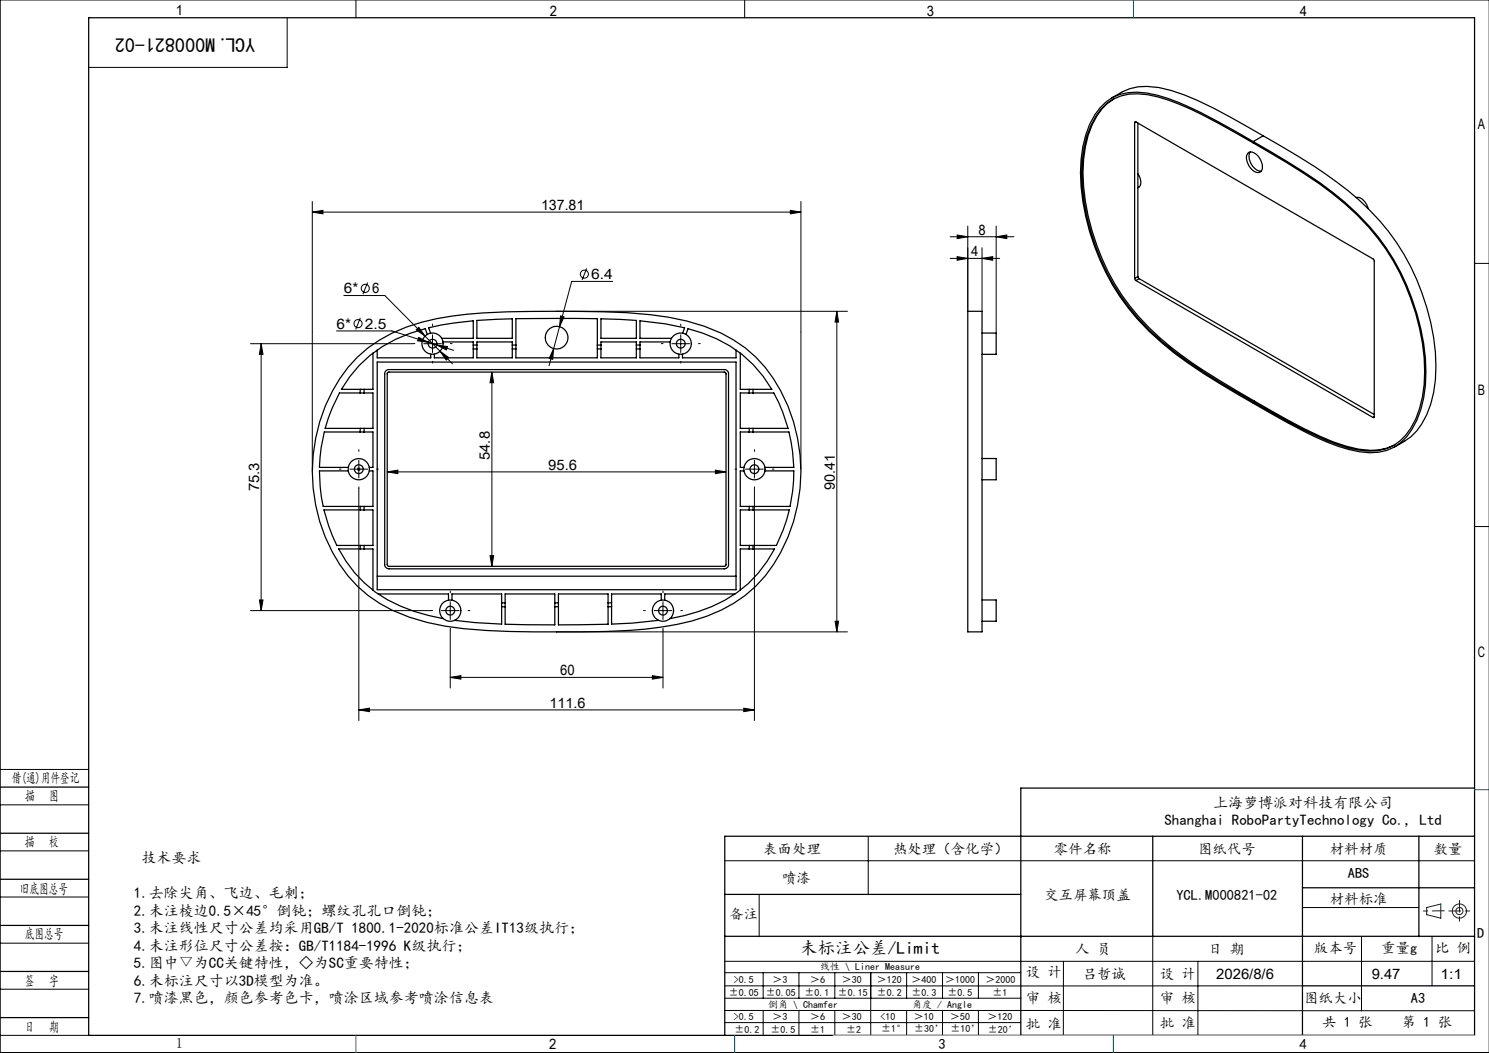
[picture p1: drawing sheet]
<svg xmlns="http://www.w3.org/2000/svg" width="420mm" height="297mm" viewBox="0 0 420 297" stroke-linecap="round" stroke-linejoin="round" font-family="sans-serif">
<g fill="none" stroke="#000" stroke-width=".28">
<path d="M100.4 0v5M210 0v5M420 0h-419.9v297h419.9M81 5v14h-56M88.1 59.8l3-.5v1zM88.1 56.8v76.1M88.1 59.8h137.8M222.9 59.3l3 .5-3 .5zM225.9 56.8v75.5M103.7 79.7l-1.3 3.3M165.5 75.7l-1.3 3.2M172.8 79.4h-11.5l-5.1 18.9"/>
<path d="M268 72.9h14M268 66.8h18M270 72.4l3 .5-3 .5zM270 66.3l3 .5-3 .5zM273 63.8v24M277 72.9l3-.5v1zM277 69.9v17.9M281 66.8l3-.5v1zM281 63.8v30.1M415.9 74.3h4.1M70.7 96.9h45.8M73.7 96.9l.5 3h-1z"/>
<path d="M73.7 96.9v75.3M94.9 93.3h15.7l12.6 4M97 83.4h11.5l11.4 11.4M101.6 89.7l-1.3 3.2M117.4 93l.7-.7 1.8 2.5zM118.1 95.2l2.7 1.4-3-.5zM119.5 96.9h5M119.9 94.8l4.2 4.3M122 94.4v5M123.2 97.3l3 .5-.3 .9zM123.2 97.3l4.8 1.5M124.1 99.1l2.5 1.8-.7 .7z"/>
<path d="M124.1 99.1l3.5 3.5M156.2 98.3l-.3 3-1-.2zM156.2 98.3l-1.3 4.8M157 87.8h82M158.1 89.1l1 .3-1.3 2.7zM189.5 96.9h5M192 94.4v5M236 87.8l.5 3h-1zM236 87.8v90.4M138.7 104.9l.5 3h-1zM138.7 104.9v54.8M98.7 132.3h5"/>
<path d="M100.9 132l.7 .7M101.2 129.8v5M101.2 137.8v65.4M101.6 132l-.7 .7M109.2 133.1l3-.5v1zM109.2 133.1h95.6M201.8 132.6l3 .5-3 .5zM210.3 132.3h5M212.8 129.8v5M212.8 137.8v65.4M138.2 156.7h1l-.5 3zM415.9 148.5h4.1"/>
<path d="M70.7 172.2h50.8M73.2 169.2h1l-.5 3zM124.5 172.2h5M127 177.7v16.4M127 169.7v5M157 178.2h82M184.5 172.2h5M187 177.7v16.4M187 169.7v5M235.5 175.2h1l-.5 3zM127 191.1l3-.5v1zM127 191.1h60"/>
<path d="M184 190.6l3 .5-3 .5zM209.8 199.7l3 .5-3 .5zM0 217h25M101.2 200.2l3-.5v1zM101.2 200.2h111.6M0 227h25M0 240h25M244.9 236v16.3M0 253h25M204.4 242.8h211.5M214.1 252.4v11.8M367.4 256h32.8"/>
<path d="M0 266h25M0 279h25M204.4 271.1h211.5M204.4 278.1h163M204.4 274.4h83.5M215.3 274.4v7.1M225.4 274.4v7.1M235.5 274.4v7.1M245.6 274.4v17.6M255.7 274.4v7.1M265.9 274.4v7.1M276 274.4v7.1"/>
<path d="M300 271.1l-.1 21M325.2 264.1v27.9M337.9 271.1v20.9M384 264.2v20.9M403.9 264.1v14M0 292h25M204.4 285l211.5 .1M204.4 288.4h83.5M204.5 281.5h83.5M215.3 285v7M225.4 285v7M235.5 285v7"/>
<path d="M255.7 285v7M265.9 285v7M276 285v7M287.9 292h128"/>
<circle cx="164.8" cy="77.3" r="1.14"/>
<circle cx="101" cy="91.3" r="1.15"/>
<circle cx="103" cy="81.3" r="1.15"/>
</g>
<g fill="none" stroke="#191924" stroke-width=".28">
<path d="M402.4 256l4-1v4l-4-1z"/>
<circle cx="411.7" cy="257" r="1"/>
<circle cx="411.7" cy="257" r="2"/>
</g>
<g fill="none" stroke="#000" stroke-width=".28" stroke-dasharray="30.5 1.3 1.3 1.3">
<path d="M117 96.9h-.5M122 91.9v-.5M127 96.9h.5M187 96.9h-.5M192 91.9v-.5M197 96.9h.5M122 101.9v.5M192 101.9v.5M96.2 132.3h-.5M101.2 127.3v-.5M101.2 137.3v.5M106.2 132.3h.5"/>
<path d="M207.8 132.3h-.5M212.8 127.3v-.5M212.8 137.3v.5M217.8 132.3h.5M122 172.2h-.5M127 167.2v-.5M127 177.2v.5M132 172.2h.5M182 172.2h-.5M187 167.2v-.5M187 177.2v.5M192 172.2h.5"/>
</g>
<g fill="none" stroke="#000" stroke-width=".35">
<path d="M25 5h390.9v287h-390.9zM310.5 30.9a13.3 13.3 0 0 1 13.2-4.2 67.9 67.9 0 0 1 20 8.1l9.8 5.5a167.2 167.2 0 0 1 25.8 17.1 63.7 63.7 0 0 1 22.5 47.4 27.8 27.8 0 0 1-5.3 18 13.1 13.1 0 0 1-13.2 4.2 52.3 52.3 0 0 1-15.2-5.6l-14.6-8.1a167.9 167.9 0 0 1-25.8-17 63.4 63.4 0 0 1-22.4-51.1 26.1 26.1 0 0 1 5.2-14.3zM311.9 28.8a13.7 13.7 0 0 1 11.6-2.6 65.9 65.9 0 0 1 20.2 8.2l9.8 5.5a164.8 164.8 0 0 1 25.9 17.2 64.4 64.4 0 0 1 22.8 47.9 28 28 0 0 1-5.4 18.2 13.3 13.3 0 0 1-13.4 4.2 65.9 65.9 0 0 1-20.1-8.1l-9.8-5.6a162.6 162.6 0 0 1-25.9-17.1 64.7 64.7 0 0 1-22.8-47.9 28.3 28.3 0 0 1 5.4-18.2zM313.5 27.7a16.2 16.2 0 0 1 13.4-3 65.6 65.6 0 0 1 20.1 8.3l9.3 5.3M314.2 27.9a14.9 14.9 0 0 0-6.2 7.3 38.5 38.5 0 0 0-1.9 21.5 64.2 64.2 0 0 0 27 43.3 187.8 187.8 0 0 0 20.7 13.1M320 34.6v43.9M320.4 34.4l67.1 38.8 .1 44.3M320.4 34.4h-.3l-.1 .2M320.4 34.4l-.4 .2M321 34.7v43.3M356.3 38.3a152.8 152.8 0 0 1 27 18.1 64.5 64.5 0 0 1 21.7 46.9 28 28 0 0 1-5.4 18.3l-1.7 1.6-4.5 2.8M356.3 38.3l-2.8 1.6"/>
<path d="M321 49a2.85 2.85 0 0 1 .2 3.8l-.2 .1M352 43.2a1.91 1.91 0 0 1 2.8 .7 3.6 3.6 0 0 1 .8 4.6 2.98 2.98 0 0 1-3.6-2.4 2.81 2.81 0 0 1 0-2.9zM352.6 42.9a4.1 4.1 0 0 0 3.1 5.4M382.6 55.7a3.1 3.1 0 0 1 3.2 2.6l.1 .5M320 78.5l.4 .6M320.4 79.1l66.9 38.7M321 78l.3 .6M321 78l-1 .5M321.3 78.6l-.9 .5M321.3 78.6l66.3 38.3M106.4 98.7v2.2h15.1v-1M120.5 94.3l-.6-1.6a36.4 36.4 0 0 0-23.6 17.1h8.9v-10.2"/>
<path d="M121.5 94l-.6-1.5 7-1.4 5.6-.6v4.9h-8.9M125 96.4h8.5v4.5h-11v-1M133.5 97.3h1M133.5 98.4h1M134.5 90.4l10-.5v5.5h-10zM134.5 96.4h10v4.5h-10zM144.5 97.3h1M144.5 98.4h1M145.5 89.9h23v11h-23zM168.5 97.3h1M168.5 98.4h1M169.5 89.9l10 .5v5h-10z"/>
<path d="M169.5 96.4h10v4.5h-10zM179.5 97.3h1M179.5 98.4h1M189.1 96.4h-8.6v4.5h11v-1M192.5 94l.6-1.5-5.5-1.2-7.1-.8v4.9h8.9M193.5 94.3l.6-1.6a36.4 36.4 0 0 1 23.6 17.1h-8.9v-10.2M207.6 98.7v2.2h-15.1v-1M273 87.8v90.4h4v-90.4M273 87.8h4M277 93.9h4v6h-4M95.7 110.8h9.5v10h-13.5l2-5.7zM100.8 100.7a43.2 43.2 0 0 1 22.4-10.8 133.3 133.3 0 0 1 26.9-2.1h6.9a219.9 219.9 0 0 1 31.5 1.7 49.3 49.3 0 0 1 21.7 8.6 42.2 42.2 0 0 1 14.8 25.5 47 47 0 0 1-11.8 41.7 42.8 42.8 0 0 1-22.3 10.8 128.4 128.4 0 0 1-27 2.1h-6.9a212 212 0 0 1-31.5-1.6 49.3 49.3 0 0 1-21.7-8.6 42.2 42.2 0 0 1-14.8-25.6 47 47 0 0 1 11.8-41.7z"/>
<path d="M101.6 109.8v1M102.7 109.8v1M106.4 102.1h101.2v64.2h-101.2zM108.7 104.8l.8-.6h94.8a1.2 1.2 0 0 1 1.2 1.2v53.8a1.2 1.2 0 0 1-1.2 1.2h-94.6a1.2 1.2 0 0 1-1.2-1.2v-54zM109.4 105h95.2l.2 .3-.1 54.2-.3 .2h-95l-.2-.4v-54zM208.8 110.8h9.5l2.5 5.5 1.5 4.5h-13.5zM211.3 109.8v1M212.4 109.8v1M353.8 113.1a182.9 182.9 0 0 0 22.3 11.5 27.1 27.1 0 0 0 12.9 2.3l2.2-.5 2-.8M353.8 113.1l-.3 .2M387.6 117.5v.3h-.3M387.6 117.5l-.3 .3"/>
<path d="M98.2 131.8h-8.1l.5-5.6 .9-4.4h13.7v10h-1M98.2 132.8h-8.1l.2 4.5 .9 5.5h14v-10h-1M101.6 120.8v1M102.7 120.8v1M209.8 132.8h-1v10h14l.8-4.3 .3-5.7h-8.1M209.8 131.8h-1v-10h13.7l1.1 5.6 .3 4.4h-8.1M211.3 120.8v1M212.4 120.8v1M277 129.3h4v6h-4M91.4 143.8h13.8v10h-10.2l-2.3-5.5zM101.6 142.8v1M101.6 153.8v1"/>
<path d="M102.7 142.8v1M102.7 153.8v1M208.8 143.8h13.8l-1.7 5.7-1.9 4.3h-10.2zM211.3 142.8v1M211.3 153.8v1M212.4 142.8v1M212.4 153.8v1M105.2 166.5v-11.7h-9.7a35.2 35.2 0 0 0 21.4 17.7l8.1 2M106.4 162.5h101.2M106.7 167.5h19.8v1.8M127.5 169.3v-1.8h14v8.5l-7.5-.4-5.8-.6M141.5 171.1h1"/>
<path d="M141.5 170h1M142.5 167.5h14v8.7l-14-.1zM156.5 171.1h1M156.5 170h1M157.5 167.5h14v8.6l-14 .1zM171.5 171.1h1M171.5 170h1M186.5 169.3v-1.8h-14v8.5l5.9-.2 7.4-.8M207.3 167.5h-19.8v1.8M208.8 166.5v-11.7h9.7a34.8 34.8 0 0 1-21.5 17.7l-4 1.1-4 .9M277 169.2h4v6h-4M0 222h25"/>
<path d="M0 235h25M325.2 235.9v28.2M367.4 235.9v56.1M400.2 235.9v28.3M415.9 235.9h-211.5v56.1M415.9 222.3h-128v69.7M0 248h25M204.4 252.3h83.5M367.4 250.4h48.5M0 261h25M0 274h25M204.4 264.1h211.5"/>
<path d="M367.4 278.1h48.5M0 287h25"/>
<circle cx="122" cy="96.9" r="2.99"/>
<circle cx="122" cy="96.9" r="1.25"/>
<circle cx="157" cy="95.2" r="3.2"/>
<circle cx="192" cy="96.9" r="1.25"/>
<circle cx="192" cy="96.9" r="3"/>
<circle cx="101.2" cy="132.3" r="1.25"/>
<circle cx="101.2" cy="132.3" r="3"/>
<circle cx="212.8" cy="132.3" r="3"/>
<circle cx="212.8" cy="132.3" r="1.25"/>
<circle cx="127" cy="172.2" r="3"/>
<circle cx="127" cy="172.2" r="1.25"/>
<circle cx="187" cy="172.2" r="1.24"/>
<circle cx="187" cy="172.2" r="3"/>
</g>
<path d="M407.4 256.9l-5.9 .1M408.7 256.9h6M411.7 253.9v6" fill="none" stroke="#191924" stroke-width=".28" stroke-dasharray="6.3 1.3 1.3 1.3" stroke-dashoffset="3"/>
<path d="M235 292h180.9" fill="none" stroke="#c0c0c0" stroke-width=".28"/>
<path d="M319.7 0v5M415.9 222.7h4.1M100.4 292v5M207.2 292v5M314 292v5" fill="none" stroke="#00f" stroke-width=".28"/>
<path d="M406.4 255h.1" fill="none" stroke="#0ff" stroke-width=".28"/>
<g fill="#000">
<path d="M88.1 59.8l3-.5v1zM222.9 59.3l3 .5-3 .5z"/>
<path d="M236 87.8l.5 3h-1zM235.5 175.2h1l-.5 3z"/>
<path d="M138.7 104.9l.5 3h-1zM138.2 156.7h1l-.5 3zM73.7 96.9l.5 3h-1zM73.2 169.2h1l-.5 3z"/>
<path d="M109.2 133.1l3-.5v1zM201.8 132.6l3 .5-3 .5zM156.2 98.3l-1.3 2.8 1 .2zM158.1 89.1l-.3 3 1.3-2.7zM124.1 99.1l1.8 2.5 .7-.7zM117.4 93l2.5 1.8-1.8-2.5zM123.2 97.3l2.7 1.4 .3-.9zM118.1 95.2l-.3 .9 3 .5zM101.2 200.2l3-.5v1zM209.8 199.7l3 .5-3 .5zM270 66.3l3 .5-3 .5zM281 66.8l3-.5v1z"/>
<path d="M184 190.6l3 .5-3 .5zM127 191.1l3-.5v1zM277 72.9l3-.5v1zM270 72.4l3 .5-3 .5z"/>
</g>
<text font-size="5.6" x="71.9" y="10.6" transform="rotate(-180 71.9 10.6)">YCL.M000821-02</text>
<text font-size="4.9" x="225.7" y="269">未标注公差/Limit</text>
<g font-size="4.2">
<text x="342.2" y="227.9">上海萝博派对科技有限公司</text>
<text x="328.5" y="232.8">Shanghai RoboPartyTechnology Co., Ltd</text>
<text x="39.9" y="243.5">技术要求</text>
<text x="37.8" y="253.4">1.去除尖角、飞边、毛刺；</text>
<text x="37.8" y="258.3">2.未注棱边0.5×45°倒钝；螺纹孔孔口倒钝；</text>
<text x="37.8" y="263.2">3.未注线性尺寸公差均采用GB/T 1800.1-2020标准公差IT13级执行；</text>
<text x="37.8" y="268.2">4.未注形位尺寸公差按：GB/T1184-1996 K级执行；</text>
<text x="37.8" y="273.1">5.图中▽为CC关键特性，◇为SC重要特性；</text>
<text x="37.8" y="278">6.未标注尺寸以3D模型为准。</text>
<text x="37.8" y="282.9">7.喷漆黑色，颜色参考色卡，喷涂区域参考喷涂信息表</text>
</g>
<g font-size="4.1">
<text x="49.6" y="4.3">1</text>
<text x="155.1" y="4.6">2</text>
<text x="261.4" y="4.6">3</text>
<text x="366.6" y="4.6">4</text>
<text x="416.9" y="36.3">A</text>
<text x="152.6" y="59.2">137.81</text>
<text x="276" y="66.2">8</text>
<text x="274" y="72.3">4</text>
<text x="97" y="82.8">6*</text>
<text x="104.9" y="82.8">6</text>
<text x="166.7" y="78.8">6.4</text>
<text x="94.9" y="92.7">6*</text>
<text x="102.9" y="92.7">2.5</text>
<text x="416.9" y="111.3">B</text>
<text x="138.2" y="129.8" transform="rotate(-90 138.2 129.8)">54.8</text>
<text x="154.7" y="132.5">95.6</text>
<text x="73.1" y="138.6" transform="rotate(-90 73.1 138.6)">75.3</text>
<text x="235.5" y="138.2" transform="rotate(-90 235.5 138.2)">90.41</text>
<text x="416.9" y="185.3">C</text>
<text x="158" y="190.5">60</text>
<text x="155" y="199.6">111.6</text>
<text x="3.3" y="220.9">借(通)用件登记</text>
<text x="7.1" y="226">描</text>
<text x="13.9" y="226">图</text>
<text x="7" y="238.9">描</text>
<text x="13.8" y="238.9">校</text>
<text x="215.3" y="240.8">表面处理</text>
<text x="251.9" y="240.8">热处理（含化学）</text>
<text x="297.3" y="240.8">零件名称</text>
<text x="337.9" y="240.8">图纸代号</text>
<text x="375.1" y="240.8">材料材质</text>
<text x="404.4" y="240.8">数量</text>
<text x="220.6" y="249">喷漆</text>
<text x="380.2" y="247.7">ABS</text>
<text x="5.6" y="252">旧底图总号</text>
<text x="294.5" y="253.7">交互屏幕顶盖</text>
<text x="331.8" y="253.7">YCL.M000821-02</text>
<text x="375.1" y="254.9">材料标准</text>
<text x="205.7" y="259.3">备注</text>
<text x="7" y="265">底图总号</text>
<text x="303.3" y="269">人 员</text>
<text x="340.8" y="269">日 期</text>
<text x="370.6" y="268.7">版本号</text>
<text x="389.6" y="268.7">重量g</text>
<text x="404.8" y="268.7">比 例</text>
<text x="416.7" y="264.6">D</text>
<text x="289.3" y="275.5">设 计</text>
<text x="7" y="278">签</text>
<text x="13.8" y="278">字</text>
<text x="305.4" y="276">吕哲诚</text>
<text x="327.2" y="276">设 计</text>
<text x="343.1" y="276">2026/8/6</text>
<text x="386.9" y="276">9.47</text>
<text x="406.3" y="276">1:1</text>
<text x="289.3" y="283">审 核</text>
<text x="327.2" y="282.9">审 核</text>
<text x="367.8" y="282.9">图纸大小</text>
<text x="397.9" y="283">A3</text>
<text x="7" y="291">日</text>
<text x="13.8" y="291">期</text>
<text x="289.3" y="290.1">批 准</text>
<text x="327.2" y="290">批 准</text>
<text x="373" y="289.8">共 1 张</text>
<text x="395.4" y="289.8">第 1 张</text>
<text x="49.6" y="295.6">1</text>
<text x="154.9" y="296">2</text>
<text x="264.7" y="296">3</text>
<text x="366.6" y="296">4</text>
</g>
<g font-size="2.8">
<text x="231.3" y="273.6">线性 \ Liner Measure</text>
<text x="205.6" y="280.8">±0.05</text>
<text x="207" y="277.2">&gt;0.5</text>
<text x="216" y="280.8">±0.05</text>
<text x="217.9" y="277.2">＞3</text>
<text x="227" y="280.8">±0.1</text>
<text x="228.5" y="277.2">＞6</text>
<text x="236.3" y="280.8">±0.15</text>
<text x="237.5" y="277.2">＞30</text>
<text x="247.4" y="277.2">＞120</text>
<text x="247.4" y="280.8">±0.2</text>
<text x="257.1" y="277.2">＞400</text>
<text x="257.1" y="280.8">±0.3</text>
<text x="266.6" y="277.2">＞1000</text>
<text x="267.3" y="280.8">±0.5</text>
<text x="278" y="277.2">＞2000</text>
<text x="279.9" y="280.8">±1</text>
<text x="207" y="287.8">&gt;0.5</text>
<text x="216.6" y="284.3">倒角 \ Chamfer</text>
<text x="217.9" y="287.8">＞3</text>
<text x="228.5" y="287.8">＞6</text>
<text x="237.5" y="287.8">＞30</text>
<text x="248.4" y="287.8">&lt;10</text>
<text x="257.3" y="284.3">角度 / Angle</text>
<text x="257.8" y="287.8">＞10</text>
<text x="268" y="287.8">＞50</text>
<text x="278.5" y="287.8">＞120</text>
<text x="207.1" y="291.3">±0.2</text>
<text x="217.3" y="291.3">±0.5</text>
<text x="228.5" y="291.3">±1</text>
<text x="238.7" y="291.3">±2</text>
<text x="248.6" y="291.1">±1°</text>
<text x="257.8" y="291.1">±30’</text>
<text x="268.1" y="291.1">±10’</text>
<text x="278.6" y="291.2">±20’</text>
</g>
</svg>
